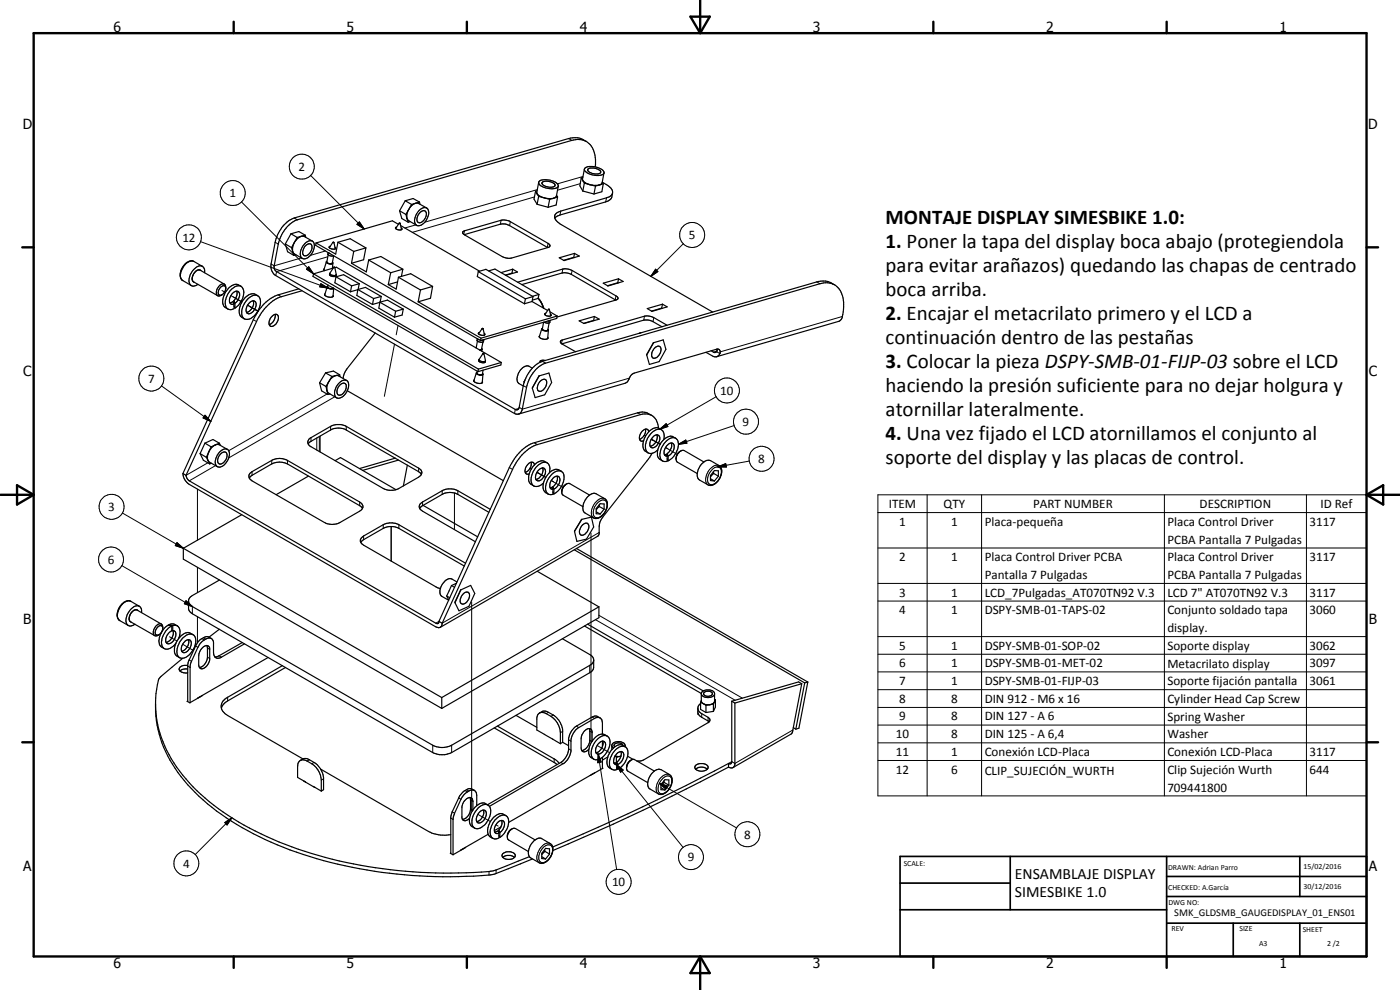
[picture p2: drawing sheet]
<svg xmlns="http://www.w3.org/2000/svg" width="420mm" height="297mm" viewBox="0 0 420 297" stroke-linecap="round" stroke-linejoin="round" font-family="sans-serif">
<g fill="none" stroke="#000" stroke-width=".3">
<path d="M93.2 52.6l16.1 16.1M160.4 59.1l-36.7 10.6M161.2 56.9l-33.7 9.8M170.6 41.6l1 .5M174.1 55.1l-6.8 2M175 53l-7.7 2.2M182 59.4l-.2 1.2M58.2 78.4a3.1 3.1 0 0 0-3.5 2.4 2.44 2.44 0 0 0 .2 3.4M60.2 72.5l38.3 13.9M72.5 60.6l21.6 21.6M82.6 72.7l.9 .5M88.3 65.4l.9 .6"/>
<path d="M90.5 77.4l-8.2 2.4-.9-.6M97.7 75.3l-4.5 1.3M98.4 77l-15.4 4.5-.2 1.2M99.9 72.7l.1 .1M100 72.8h.1M100.2 72.8h-.2M107.1 67.3l.8-.7 1.4 2.1zM107.9 66.6l1.4 2.1-2.2-1.4zM119.8 67l.3 .1M119.8 67h.1M120.1 67.1h.1M124.8 67.5l-3.3 .9"/>
<path d="M139.4 69.3l-.2 1M150.4 66.1l-.3 1.2M153.2 66.5l-.3 1.2M164.5 73l-.3 1.2M168.3 63.3l-.2 1.2M205.1 73.2l-9.8 9.7M60.1 81.1a2.21 2.21 0 0 0-2.4 2.1v.8l.4 .6M60.2 81.1l.2 .1M60.2 81.1a1.72 1.72 0 0 0-2.3 1.4 1.4 1.4 0 0 0 .4 2.2M66.6 87.2l1 .6M69.3 88.7l3.3 1.9-2.6-1.5M74.3 91.6l3.2 1.8"/>
<path d="M75 92l2.5 1.4M76 95.9l1 .6M83.5 88.5l.9 .5M92.7 80.1l1.4 2.1-2.1-1.4zM96.3 85.1l2.2 1.3-2.5-.3zM100.1 80.2l.3 .1M100.5 80.3h-.1M119.5 97.7l-.6 2.8M144.7 98.6l.3 .1M145 98.6v.1M164.6 92.9h.1M164.6 92.8v.1"/>
<path d="M164.6 92.9h.3M164.9 92.9h.1M168.9 80.7l-.2 1.2M171.7 81.2l-.2 1.1M184.9 88.8l-.3 1.2M193.4 94.9l-.2 1.2M196.2 95.3l-.2 1.2M196.8 80.8l.6 .7-2.1 1.4zM245.1 84.6l1 .5M252.8 95l-36.7 10.6M48.5 115.8l14.8 10.6M98.1 118.2l-29.5 17.1"/>
<path d="M100.5 119l-31.9 18.4M118.4 103.3l-3.1 15.6M144.9 106.1h.1M144.9 106.1l.3 .1M145.2 106.1v.1M157 115.7l1 .5M162.8 108.4l.9 .6M168.7 102l-.2 1.1M188.9 113.5l-32.2 9.3-.9-.6M214.9 119l-16.9 9.8M215 105.5l1.1 .6M215.2 105.3l-1.1 .4"/>
<path d="M61.5 124.6l1.8 1.8-2.4-1zM62.4 138.9l-6.6 3.7M64.7 139.7l-7.9 4.6M81.6 138.1v1.1M86.3 138.1v1.1M93.3 131.3v1.1M95.1 131.4v3.6M95.8 131v4.5M96.1 130.8v4.8M99.2 127.9v1.1M103.9 127.9v1.1M155.7 122.6l-1.1 .3-.2 1.2"/>
<path d="M160.3 132.8l1 .6M191.3 123.9l1 .5M193.4 130.6l.3 .2M195.5 131.7l2.7 1.6M196.1 132.2l-.7-.4 2.7 1.5M198 128.8l1.9-1.7 .5 .9zM199.7 134.3l3.5 2M199.8 134.2l.6 .4M203.6 133.3l2.2-1.3 .4 1zM215.8 139.7a3.1 3.1 0 0 0-3.6 2.3 2.59 2.59 0 0 0 .3 3.5M220.3 127.7l-16.7 5.6M224.9 138.3l-9.5 1.8"/>
<path d="M36.7 153.9l18.3 10.6M59.3 146.8v15.3M75.6 141.5v1.1M107.9 150.6v1.1M115 157.4v1.1M117.4 158v10.3M117.4 158v10.4M119.7 157.4v1.1M125.6 140.5v1M126.8 150.6v1.1M132.7 147.2v1.1M136.4 148v10.9"/>
<path d="M137.4 147.2v1.1M152.9 140.3l.9 .5M159.1 140.5l.3 .2M161.2 141.7l2.6 1.6-2.7-1.6 .7 .4M165.4 144.2l3.5 2M165.5 144.1l.6 .5M177.4 159.9l.1 62.8M179.2 151a1.76 1.76 0 0 1 2.7-.6 3.7 3.7 0 0 1-2.9 4.9 1.64 1.64 0 0 1-.8-2.5zM179.8 159.8l-47.1 27.2M181.5 149.6a2.9 2.9 0 0 0-3.4 2 2.99 2.99 0 0 0 0 3.8M213.8 140.8a1.45 1.45 0 0 1 1.8-.6 1.45 1.45 0 0 1 .9 1.7 3.8 3.8 0 0 1-3.2 3.5 1.79 1.79 0 0 1-.8-2.6zM215.4 140.1l2.4-1 .2 1z"/>
<path d="M263.5 148.5h146.6v90.3h-146.6zM263.5 153.8h146.6M278.2 148.5v90.3M294.6 148.5v90.3M349.5 148.5v90.3M392.1 148.5v90.3M36.6 169.7l21.1 12.3M53.1 162.8l1.9 1.7-2.4-.8zM59.3 170.2v7.6M109.1 160.8v1.1M263.5 164.4h146.6M263.5 175h146.6"/>
<path d="M39.3 180.4a3.1 3.1 0 0 0-3.5 2.4 2.78 2.78 0 0 0 .2 3.4M41.2 183.1a2.15 2.15 0 0 0-2.3 2.1v.9l.3 .5M41.4 183.2a1.38 1.38 0 0 0-2.1 .7l-.3 .6a1.38 1.38 0 0 0 .4 2.2M50.9 191.1l2.2 1.2M54.8 193.3l3.3 1.9M55.8 180.3l1.9 1.7-2.4-.9zM56.3 199.9l.8 .4M56.8 198l.7 .4M57.7 182v2.1M58.7 193.8l.7 .4M59.3 185v7.8M60.6 191.6l.7 .4"/>
<path d="M61 191.3l.8 .5M62.3 194.4l.6 .5M62.3 197.1l.6 .5M65.7 196.8l.8 .4M131.7 186.4l-.9 .6M141.6 180.6v62.7l.1 .1M177 199.6v2.2M178.7 185.9l41.9 24.2M179.7 184.6l43.1 24.9M263.5 180.3h146.6M263.5 191h146.6M263.5 196.3h146.6"/>
<path d="M68.3 209.2v1.1M164.6 213.7l-.7 .4M166.1 214.5l-.8 .4M168.9 219.5l-.7 .3M173 217.8l.7 .5M177 219.4l.7 .4M177.7 215.1l.7 .5M210.6 214.1v1.1M212.5 215.2v1.1M237.9 219l-17.4 10.1-.9-.6-1 .6M263.5 201.6h146.6M263.5 206.9h146.6"/>
<path d="M263.5 212.3h146.6M263.5 217.6h146.6M92.9 228l-.8 .3M94.3 228.8l-.8 .4M97.1 233.7l-.7 .4M129.9 223.6v2.2M135.5 223.6v2.2M137.7 239.4l.6 .4M139.6 237.2l.7 .4M140 236.9l.7 .5M166.3 227.7v1.1M168.3 228.8l.7 .4"/>
<path d="M170.6 224.7l.8 .4M170.6 222l.8 .4M177 222.1l.7 .4M179.2 223.7l3.8 2.1M179.5 226.3l.9 2.3-1 .3zM179.5 226.3l5.6 34.6M184.6 226.8l.7 .4M185.1 229.4l1.9 1.7-.7 .6zM185.1 229.4l19.9 24.9M197.9 235l2.4 .8-.5 .9zM197.9 235l23.2 13.4M199 233.5a1.51 1.51 0 0 1 2.5-.1 4.1 4.1 0 0 1-2.8 4.8 1.7 1.7 0 0 1-1.1-2.6z"/>
<path d="M200.9 232.4a3.5 3.5 0 0 0-3.8 3.1l-.2 1.5 .3 .9 .4 .3M263.5 222.9h146.6M263.5 228.2h146.6M67.5 246.8l2.1-1.4-1.5 2.1zM69.6 245.4l-11 11M135.3 245.4l.7 .5M135.7 243.6l.7 .4M141.2 240l.7 .5M141.2 242.7l.6 .4M143.4 244.3l3.8 2.2M148.8 247.5l.7 .4M163.1 254.2a1.47 1.47 0 0 1 1.4-.8 1.47 1.47 0 0 1 1.3 .9 3.9 3.9 0 0 1-3.2 4.5 1.61 1.61 0 0 1-.9-2.2l.7-1.5z"/>
<path d="M165.1 253.1a3.3 3.3 0 0 0-3.7 2.7 2.36 2.36 0 0 0 .4 3.1M146.8 261.5v1.1M148.9 261v1.1"/>
<circle cx="69.8" cy="57.9" r="3.8"/>
<circle cx="90.6" cy="50" r="3.8"/>
<circle cx="56.7" cy="71.2" r="3.8"/>
<circle cx="207.7" cy="70.5" r="3.8"/>
<circle cx="45.4" cy="113.6" r="3.8"/>
<circle cx="218.2" cy="117.2" r="3.8"/>
<circle cx="223.9" cy="126.5" r="3.8"/>
<circle cx="228.5" cy="137.6" r="3.8"/>
<circle cx="33.5" cy="152" r="3.8"/>
<circle cx="33.3" cy="167.9" r="3.7"/>
<circle cx="55.9" cy="259" r="3.8"/>
<circle cx="207.4" cy="257.2" r="3.7"/>
<circle cx="224.3" cy="250.3" r="3.8"/>
<circle cx="185.7" cy="264.6" r="3.7"/>
</g>
<g fill="none" stroke="#000" stroke-width=".35">
<path d="M160.7 57.4l.5 .8M160.7 57.4l-.4 2.3 .9 1.6M161.2 58.2l.8 .6 1.3 .6M161.2 58.2l.5 .7M161.2 57.2l-.5 .2M161.7 54.7l-.6 3.1 .1 .4M161.7 58.9l1.6 .5M161.7 58.9l-.5 2.4M161.9 54.4a4.8 4.8 0 0 1 5.6 1.2 1.6 1.6 0 0 1-2.1 1 3.9 3.9 0 0 1-3.7-1.7zM162.8 54.7a2.88 2.88 0 0 1 3.8 .9l-.6 .5a3.7 3.7 0 0 1-3.2-.7l-.2-.4zM163.3 59.4l1.5 .2 1.3-.1M163.3 59.4l1.7 .4"/>
<path d="M165 59.8l-.5 2.4M166.1 59.5l-1.1 .3M167 58.6l.3 .5M167.3 59.1l-1.2 .4M167.3 59.1l-.4 2.4-2.4 .7M167.5 55.8l-.5 3-.3 .5-.6 .2M174.4 53.4l.5 .8M174.4 53.4l-.4 2.4 .9 1.5M174.9 54.2l1.1 .8 1 .4M174.9 54.2l.5 .7M174.9 53.3l-.5 .1M174.9 57.3l3.4 .9"/>
<path d="M175.4 50.7l-.5 3.5M175.4 54.9l1.6 .5M175.4 54.9l-.5 2.4M175.5 50.5a4.6 4.6 0 0 1 5.8 1.1 1.07 1.07 0 0 1-1.4 1 4.4 4.4 0 0 1-4.5-1.7zM176 42.5a5.7 5.7 0 0 0-5.4-.9l-82.3 23.8a9.8 9.8 0 0 0-5.7 7.3l-1.2 6.5a3.4 3.4 0 0 0 1.4 3.5l71.6 41.4a1.55 1.55 0 0 0 2.3-1.3l1.3-6.6a9.8 9.8 0 0 1 5.7-7.2l82.4-23.9a5.1 5.1 0 0 1 6.9 4.3 12.7 12.7 0 0 1-.5 6.4l-.8 .6-36.6 10.6M176.5 50.7a3.6 3.6 0 0 1 3.6 .5 .6 .6 0 0 1 .1 .8 .6 .6 0 0 1-.7 .2 2.99 2.99 0 0 1-3.2-1.1zM177 55.4l1.2 .2 1.7-.1M177 55.4l1.7 .4M178.6 50.1a7.5 7.5 0 0 0-2.7-7.7l-.5-.2a5.3 5.3 0 0 0-3.8-.1l-82.4 23.9a9.7 9.7 0 0 0-5.7 7.2l-1.3 6.8 .2 .8 .6 .7 71.6 41.4a.77 .77 0 0 0 1.2-.7l1.2-6.5a9.7 9.7 0 0 1 5.8-7.3l82.3-23.8a5.7 5.7 0 0 1 5.4 .9M178.7 55.8l-.4 2.4M179.9 55.5l-1.2 .3M180.8 54.6l.2 .6"/>
<path d="M180.8 54.7l1.1 .6a2.72 2.72 0 0 1 1.9 2.7l-1 1.1-14.5 4.2a1.76 1.76 0 0 0-1.6 2.5l1.7 1.6 45.5 26.2M181 55.2l-1.1 .3M181 55.2l-.4 2.3-2.3 .7M181.3 51.9l-.6 3-.5 .5M183.8 57.9l-.4 1.7-1.3 .9-14 4-1.6 .9M60.7 79.9a2.85 2.85 0 0 0-3.2 1.8 3.3 3.3 0 0 0-.3 3.8 1.61 1.61 0 0 0 2.2-.2M60.7 79.9a1.88 1.88 0 0 1 .7 1.9M60.7 79.9l-2.5-1.5a3.3 3.3 0 0 0-3.6 2.2l-.3 .6a2.42 2.42 0 0 0 .6 3l2.5 1.5M85.6 73.2l1.9 1.1M85.6 73.2l.7 2.3 1.9 1.1M87.3 70.1l2.4-.6 1.9 1.1M87.3 70.1l1.9 1.1"/>
<path d="M87.3 70.1l-1.7 3.1M87.5 74.3l.3 1.1M87.8 75.4l.6 .8 2.4 1.4M87.8 75.4l.4 1.2M88.8 76.5l-.6 .1M89.2 71.2l-1.7 3.1M90.4 70.9l1 .1 2.4 1.3M90.4 70.9a4.5 4.5 0 0 0-2.6 3.3v1.2M90.4 70.9l-1.2 .3M91.4 73.2a1.6 1.6 0 0 1 1.4-1 1.6 1.6 0 0 1 1.5 .8v.3a4.3 4.3 0 0 1-1.3 3.5 1.68 1.68 0 0 1-2.8 .2 3.9 3.9 0 0 1 1.2-3.8zM91.6 73.8a1.12 1.12 0 0 1 1-.6 1.12 1.12 0 0 1 1 .5 2.62 2.62 0 0 1-2.1 3.1 1.48 1.48 0 0 1-.3-2.4zM91.6 70.6l.2 .6"/>
<path d="M91.6 70.6l-1.2 .3M94.9 72.9l-.2 .7 49.5 28.6M97.9 78.5a1.3 1.3 0 0 0 2 .5v-.1M97.9 78.6l-.7 2.4M98.1 78.4l-.2 .1M98.5 75.8a.84 .84 0 0 0 .9 1h.7l-.4 2.2a1.23 1.23 0 0 1-1.6-.4l.4-2.1M98.6 75.9l.4 .2M98.8 74.3l1.3-1.7 .5 2.1M99.1 73.9l-.3 .1v.3M99.8 78.7l.1 .2M99.9 78.9l-.1 1.6M100.5 74.2l.2 .3a1.57 1.57 0 0 1-1.9-.2"/>
<path d="M101.4 72.7l-.7 3.5-5.8-3.3M101.4 72.7l3.7-1.1 4.7 2.8M101.4 72.7l4.8 2.7M106.2 75.4l-.7 3.6M109.8 74.4l-.7 3.5-3.6 1.1M109.8 74.4l-3.6 1M110.6 78l-.7 3.6-4.4-2.6M110.6 78l3.7-1 6.6 3.8M110.6 78l6.7 3.8M118.7 68.6l1.1-1.6 .2-.1 .5 2M119 68.1l-.2 .1a.78 .78 0 0 0 1 .8l.8-.1-.2-.5M119.6 67.3l-1.8-1-22.9 6.6"/>
<path d="M119.9 63.2l.7 2.4 1.9 1.1M119.9 63.2l1.9 1.1M120.3 67.7l23.6 13.7M121.6 60.2l2.4-.6 1.9 1M121.6 60.2l1.9 1.1M121.6 60.2l-1.7 3M121.8 64.3l.3 1.2M122.1 65.5l.4 .6 2.5 1.5M122.1 65.5l.4 1.2M122.7 62.9l-.6 1.4v1.2M122.7 62.9l-.9 1.4M123.1 66.5l-.6 .2"/>
<path d="M123.5 61.3l2-.3 2.5 1.4M123.5 61.3l-.8 1.6M124.4 61.1l-1.5 1.4M125.8 63.1a1.56 1.56 0 0 1 2.7-.1 4 4 0 0 1-3.1 4.7 1.92 1.92 0 0 1-.7-2.8zM125.9 60.6l.2 .7M125.9 60.6l-1.2 .4M126.1 63.7l.5-.4a1.02 1.02 0 0 1 1.3 .4 1.02 1.02 0 0 1-.1 1.2 1.92 1.92 0 0 1-2.4 1.7 2.43 2.43 0 0 1 .7-2.9zM138.9 69.6l11.5-3.5h1.5l1 .2 11.6 6.7a.62 .62 0 0 1 .5 .6 .62 .62 0 0 1-.5 .7l-11 3.1a4.4 4.4 0 0 1-2.8-.4l-11.3-6.5-.5-.5zM139.3 70.4l10.8-3.1a3.7 3.7 0 0 1 2.8 .4l11.5 6.6M161.2 61.3l3.3 .9M167.8 77.3l4.6-1.3 1.5 .8-4.6 1.4zM172.2 77.2l-3 .9"/>
<path d="M172.2 77.2l.1 .1M172.4 76l-.2 1.2M58.1 84.6l7.3 4.1M60.1 81.1l7.2 4.2M66.2 86.1l.7-.4a.93 .93 0 0 1 .9 .6 .93 .93 0 0 1-.2 1 1.32 1.32 0 0 1-2 1 2.2 2.2 0 0 1 .6-2.2zM67.8 86.5a1 1 0 0 0-.4-1.2 1 1 0 0 0-1.3 .2 2.5 2.5 0 0 0-.9 3.1l.7 .2 .7-.4M69 90.8l.9-.3 .3 .7a1.07 1.07 0 0 1-1.3-.3 1.07 1.07 0 0 1 0-1.3 2.57 2.57 0 0 1 2.5-2.2l.2 .1a2.6 2.6 0 0 1-1.1 3.5M70.2 90.2l.3 .8M70.2 90.2v2.4l-1 .3-.8-.2M70.2 91.7l.3 .8M70.5 92.5a5.1 5.1 0 0 0 2.2-6.3 2.15 2.15 0 0 0-3 .4 5.1 5.1 0 0 0-1.7 5.7l.4 .4M70.5 91v1.5"/>
<path d="M71 87.4a2.77 2.77 0 0 1-.8 2.8M72.3 85.9a3 3 0 0 0-4.4 1.5 3.7 3.7 0 0 0-.3 4.9l.8 .5M74.4 89.7a2.16 2.16 0 0 1 3.5-.3 5.4 5.4 0 0 1-3.8 6.4 1.96 1.96 0 0 1-1.5-2.8 7.2 7.2 0 0 1 1.8-3.3zM74.7 91a1.11 1.11 0 0 1 1.4-.7 1.11 1.11 0 0 1 .8 1.3 2.34 2.34 0 0 1-2.7 2.4 2.38 2.38 0 0 1 .5-3zM76 90.3a2.87 2.87 0 0 1-2 3.4M77.4 88.7a2.69 2.69 0 0 0-4 .8 4.5 4.5 0 0 0-1 5.5l1 .7M81.4 95.1l.5-.4a1.02 1.02 0 0 1 1.5-.1 2.44 2.44 0 0 1-2.2 3.3 2.01 2.01 0 0 1 .2-2.8zM82.6 94.3a2.97 2.97 0 0 1-1.8 3.1M89.7 86.7l-6.2 1.8a11.9 11.9 0 0 0-6 4.8l-1.5 2.6-21.1 46.2M90.6 87.2l-6.2 1.8a13.2 13.2 0 0 0-7.4 7.5l-21.2 46.1M94.1 82.2l49.5 28.5M94.1 82.2l-.2 .7 49.6 28.6"/>
<path d="M97.3 80.7l-.2 .2 .3 .3M97.5 88.1a.81 .81 0 0 0 1 1h1.4l.1-.5M98.2 86a1.37 1.37 0 0 0 1.9 .5l-.2 2.5M98.2 86l-.8 2.5M98.4 85.9l-.2 .1M98.5 85.5l-.2 .6 .2 .3 .6 .2 .9-.2M99 82.6l.7 .3h1M99 82.2v.4M99 82.3l.5 .2 1.2 .1M99.1 82.3l-.1 .3M100 80.4l-5.9 1.8M100.5 80.3l.4 2-.2 .3"/>
<path d="M100.5 80.3l-.4-.1-1.1 1.8v.3M100.5 80.3l.5-.1 49.4 28.6M100.7 82.6v.3M100.8 82.5l-.1 .4M100.8 83.1l-.3 1.7 4.7 2.7M100.8 83.1l2.3-.7 4.7 2.7M100.8 83.1l4.7 2.7M105.5 85.8l-.3 1.7M107.4 86.9l-.3 1.7 4.7 2.8M107.4 86.9l2.3-.7 4.7 2.7M107.4 86.9l4.7 2.7M107.4 86.9l-2.2 .6"/>
<path d="M107.8 85.1l-.3 1.8M107.8 85.1l-2.3 .7M112.1 89.6l-.3 1.8M112.6 99.9l-8.5 10.8-.8 1.4-.3 1.5M114 90.7l-2.2 .7M114 90.7l2.3-.7 4.7 2.8M114 90.7l-.3 1.8 4.7 2.7M114 90.7l4.7 2.7M114.4 88.9l-.3 1.8M114.4 88.9l-2.3 .7M117.3 81.8l-.8 3.6M118.7 93.4l-.3 1.8"/>
<path d="M119.3 84.6l-2.8 .8M119.6 83.2l6.6 3.8M119.6 83.2l-.7 3.5-2.4-1.3M119.6 83.2l3.7-1.1 6.5 3.8M120.9 80.8l-.4 2.1M120.9 80.8l-3.6 1M121 92.8l-.3 1.7-2.3 .7M121 92.8l-2.3 .6M125.5 90.6l18.8 10.9M126.2 87l-.7 3.6M129.8 85.9l-.6 3.6-3.7 1.1M129.8 85.9l-3.6 1.1"/>
<path d="M143.5 81.5l-.3 1.5 14.2 8.1M143.5 81.5l14.2 8.2M143.5 81.5l2.3-.7 14.2 8.2M143.9 99.7l-.3 .2v.3M145.3 100l.1 .1a.56 .56 0 0 1-.3 .6 .56 .56 0 0 1-.6-.1l-.9-.4M146.6 81.3l1.9-.6 13.2 7.6M153.7 82l-2 .5M153.7 82h.1M153.9 80.8l1.4 .8-3.5 1M153.9 80.8l-.2 1.2M153.9 80.8l-3.5 1M155.4 84.7l13.5-4a4.4 4.4 0 0 1 2.8 .5l13.2 7.6a.62 .62 0 0 1 .5 .5 .62 .62 0 0 1-.5 .7l-17.7 5.1"/>
<path d="M156.6 85.4l12.1-3.5h1.5l1.3 .4 13.3 7.7M157.7 89.7l-.3 1.4M159.7 90.5l-2.3 .6M159.7 90.5l4.7 2.7M159.8 90l1.7-.5 1.1 1.7 .5 1.3M160 89l-.3 1.5M160 89l-2.3 .7M161.7 88.3l-.2 1.1 .8 1.1 .9 2M161.7 88.3l-1.9 .6M162.6 98.7l-.8 2.4M162.8 98.5a.55 .55 0 0 0 0 .7 .55 .55 0 0 0 .7 .1h.7l.4-.3M163.1 96.7l-.3 2.1 .9 .4 .7-.2 .4-2.1"/>
<path d="M163.3 96.6l1.4 .3M163.5 94.4l.6 .4 1.2-.1M163.5 94.4l1.2-1.6 .6 1.9M163.8 94l-.3 .1v.3M164.4 96.4l.7-.3-.1 .7-.3 .1M164.5 98.8l.1 .2M164.6 99.1l-.2 2.5M165 93.6l2.2 1.2M165.2 94.2l.2 .4-.1 .1M167.2 94.8l-.1 .7-22.9 6.7M167.2 94.8l-22.9 6.7M173.8 96.3l4.6-1.3 1.4 .8-4.6 1.3z"/>
<path d="M178.2 96.1l-3.1 .9M178.2 96.1l.1 .1M178.4 95l-.2 1.1M181 85l4.6-1.3 1.4 .8-4.6 1.3zM185.4 84.8l-3 .9M185.4 84.8l.1 .1M185.6 83.7l-.2 1.1M192.4 99.8l-.6 .2M194.3 92.6l4.5-1.3 1.4 .8-4.5 1.3zM198.6 92.5l-3.1 .8M198.6 92.5h.1M198.7 98l-3-1.6-1.3-.4-1.2 .1-24.6 7.1"/>
<path d="M198.8 91.3l-.2 1.2M200.2 97.6l-4-2.3a4.4 4.4 0 0 0-2.8-.4l-24.7 7.1a.62 .62 0 0 0-.5 .6 .62 .62 0 0 0 .5 .7l4.1 2.2M95.9 114.9l.6 2.4 1.9 1.1M95.9 114.9l1.9 1.1M97.7 111.9l2.4-.6 1.8 1.1M97.7 111.9l-1.8 3M97.7 111.9l1.9 1M97.8 116l.3 1.1M98.1 117.1l.4 .8 2.5 1.5M98.1 117.1l.3 1.3M99 118.2l-.6 .2M99.6 112.9l-1.8 3.1"/>
<path d="M100.8 112.7h.7l2.5 1.5M100.8 112.7a4.2 4.2 0 0 0-2.7 4.4M100.8 112.7l-1.2 .2M101.9 112.4l.2 .6M101.9 112.4l-1.1 .3M102.2 115.4a1.01 1.01 0 0 1 1.4-.3 1.01 1.01 0 0 1 .3 1.4 2.04 2.04 0 0 1-2.6 1.9 2.61 2.61 0 0 1 .9-3zM104.1 114.2a3.3 3.3 0 0 0-3.6 3l-.1 .4a1.57 1.57 0 0 0 .7 1.8M104.1 114.2a3.2 3.2 0 0 1-.8 4.4 2.1 2.1 0 0 1-2.2 .8M104.2 117.2l46.9 27M142.2 114.3a2.09 2.09 0 0 0 2.6 .4v-.2M142.3 114l-.1 .3M142.9 104.2l-.1 .1"/>
<path d="M142.9 111.9l-.7 2.4M143.2 111.7l-.2 .1a1.17 1.17 0 0 0 1.7 .7l.2-.2M143.2 101.6l.1 .8M143.3 102.3l-.4 2.1M143.3 102.4l1.1 .3 .6-.1M143.4 101.7l.4 .3M143.6 110.7l-.1 .8M143.6 100.2l1.3-1.7 .5 2M143.8 108.1v.4M144.3 101.5l-.1 .7M144.5 102.1l.7-.2-.2 .7M144.6 104.6l.1 .2"/>
<path d="M144.7 104.8l-.7 .3M144.7 104.8l-.1 .6M144.8 112l.1 .3M144.9 106.1h.3l.5 2.1a1.41 1.41 0 0 1-1.7 0l-.3-.3zM144.9 102.6l-.4 2.2-.6 .2M144.9 112.3l-.2 2.6M145 111l-.2 1.3a1.16 1.16 0 0 1-1.7-.4l.1-.5M145.5 108.5l-.1 .3M145.6 108.4l-.3 .4h-.6l-.9-.3M150.4 108.8l-6.8 1.9M150.4 108.8l-.1 .7-6.8 2M157.3 114.6v.1"/>
<path d="M157.3 114.6h.1M157.5 114.1l-.2 .5M159.8 110.5a2.18 2.18 0 0 0-3.7 .6 2.99 2.99 0 0 0-.5 3.9l1.4 .8M161.8 112.8l2.9-.9 .9 2.9-2.1 3.6-2.9 .9-.8-2.8M161.8 112.8l-2 3.7M161.8 101.1a2.21 2.21 0 0 0 2.6 .5M162 100.8l-.2 .3M162.3 114.3l.5-.4a.93 .93 0 0 1 1.1 .2 .93 .93 0 0 1 .1 1.1 2.01 2.01 0 0 1-2.5 2 2.6 2.6 0 0 1 .8-2.9zM163.6 108.2a.93 .93 0 0 0-1.5 .5M164.4 101.2v.4M196.2 102.8l2.8-.8 .8 2.8-2 3.7-2.9 .8-.8-2.8M196.2 102.8l-2.1 3.7"/>
<path d="M196.6 104.3l.7-.4a1.05 1.05 0 0 1 1.1 .5 1.05 1.05 0 0 1-.1 1.2 2.09 2.09 0 0 1-2.3 1.8 2.28 2.28 0 0 1 .6-3.1zM211.9 105.7l2 1.1a1.32 1.32 0 0 0 1.9-.1 1.32 1.32 0 0 0-.3-2l-25.1 7.2a2.87 2.87 0 0 0-1.8 2.1l-.9 1-32.1 9.2M215.2 104.7a.74 .74 0 0 1-.2 .9 .74 .74 0 0 1-.9 .1l-.7-.5M60.1 136.1l.9 2 1.9 1.1M60.1 136.1l1.8 1.1M61.5 133l2.4-1.1 1.9 1.1M61.5 133l-1.4 3.1M61.5 133l1.9 1.1M61.9 137.2l.5 1M62.4 138.2l.3 .4 2.5 1.4M62.4 138.2l.5 1M62.6 135.6l-.3 1.4 .1 1.2"/>
<path d="M62.6 135.6l-.7 1.6M63.4 134.1l-.8 1.5M63.4 139l-.5 .2M65.8 133l-2.4 1.1M65.8 133l.4 .6M66.2 136.3a1.06 1.06 0 0 1 1.4-.7 1.06 1.06 0 0 1 .5 1.5 2.2 2.2 0 0 1-2.4 2 2 2 0 0 1 .5-2.8zM68.2 134.8a3.5 3.5 0 0 0-3.6 3.6l.1 1 .5 .6M68.2 134.8a2.67 2.67 0 0 1-.1 3.7 2.5 2.5 0 0 1-2.9 1.5M68.2 134.8l-2.3-1.3a2.6 2.6 0 0 0-3.1 1.8l-.2 .3M92.5 133.2l.5-.6 6.2-3.6a4.8 4.8 0 0 1 4.7 0l21.7 12.5 .8 .9M92.8 131.7l6.4-3.8a5.2 5.2 0 0 1 4.7 0l21.7 12.6a1.43 1.43 0 0 1 1 1.3 1.43 1.43 0 0 1-1 1.4l-6.2 3.5a5.3 5.3 0 0 1-4.4-.1l-21.7-12.6a1.42 1.42 0 0 1-.5-2.3zM100.6 138.2l1.6-.9 16.7 9.6"/>
<path d="M118.6 137.5l-10.7 3.1M119.6 138l-10.8 3.1M122.2 139.6l-1.1 6.2M159.4 138.7a2.89 2.89 0 0 1-1.8 3M160.4 139.5l-.3-.6a2.05 2.05 0 0 0-2.5 1.9 .94 .94 0 0 0 .1 1.2 .94 .94 0 0 0 1.1 .2M164.2 138.9a2.61 2.61 0 0 0-3.9 .7 4.8 4.8 0 0 0-1.3 5.4l1.2 .8M164.2 138.9a3.2 3.2 0 0 0-3.7 1.9 4.4 4.4 0 0 0-.7 4.7 2.26 2.26 0 0 0 3.3-.6M164.2 138.9a2.58 2.58 0 0 1 .7 3M193.7 128.8a2.96 2.96 0 0 1-1.8 3M194.7 129.5a.94 .94 0 0 0-.7-.8 .94 .94 0 0 0-1.1 .5 2.11 2.11 0 0 0-.5 3.2l.7-.2M195.6 124.6l-1.3-.4-2 .2-31 9a13.3 13.3 0 0 0-7.5 7.4l-21.1 46.2M195.6 124.6a4.4 4.4 0 0 1 2 3.8"/>
<path d="M195.6 124.6a4.7 4.7 0 0 0-4.3-.7l-31 8.9a11.4 11.4 0 0 0-6 4.9l-1.4 2.6-21.2 46.1M195.7 136l-1.5 2.2-13.7 17.5-.6 1.6-.1 2.7-.4 .9-47.2 27.3M196.1 130.9a1.15 1.15 0 0 1 1.7-.1 1.15 1.15 0 0 1 0 1.7 2.22 2.22 0 0 1-2.3 1.8 2.29 2.29 0 0 1 .6-3.4zM197.1 130.5a2.85 2.85 0 0 1-2 3.4M198.5 128.9a3.2 3.2 0 0 0-3.7 2 4.5 4.5 0 0 0-.5 4.9l.5 .2h.9l1.7-1M198.5 128.9a2.61 2.61 0 0 1 .7 3.1M198.5 128.9a2.73 2.73 0 0 0-3.9 .8 4.5 4.5 0 0 0-1.1 5.6l1 .6M199.4 136.4l.5-.1 .3 .6a1.18 1.18 0 0 1-.7-2 2.09 2.09 0 0 1 2.5-1.8 2.71 2.71 0 0 1-1.5 3.7M200.2 136.1l.3 .7M200.2 137.6l.3 .7M200.5 136.8v1.5M201.5 132.9a2.92 2.92 0 0 1-1.3 3.2"/>
<path d="M202.8 131.5a3.2 3.2 0 0 0-3.8 2 3.8 3.8 0 0 0-.2 4.8l.5 .2 .9-.1v-2.3M202.8 131.5a3.2 3.2 0 0 1 .2 4.2l-1.1 1.6-1.4 1M202.8 131.5a2.73 2.73 0 0 0-4.2 1 4.8 4.8 0 0 0-.9 5l1.1 .8M202.9 137.6a2.74 2.74 0 0 1 2.2-2.5l6.1 3.5M204.3 135.3a2.29 2.29 0 0 0-1 3.4l5.9 3.4M210.7 139.1a2.23 2.23 0 0 1 2.6-.9l2.5 1.5a3.4 3.4 0 0 1-.4 4.7l-.8 .8a1.91 1.91 0 0 1-2.1 .3l-2.6-1.5a3.4 3.4 0 0 1 .5-4.6zM54.9 142.1l.9 .5M54.9 142.1a4.2 4.2 0 0 0 1.9 3.2l74 42.8a1.17 1.17 0 0 0 1.3 .1 1.17 1.17 0 0 0 .6-1.2M55.8 142.6l.3 1 .7 .7 74 42.7a.56 .56 0 0 0 .7 .1 .56 .56 0 0 0 .2-.7M72.5 154.4l-17.5 10.1M74.8 143.4l.8-.8 6-3.4a5.3 5.3 0 0 1 4.7 0l21.9 12.7 .6 .6M75.1 141.9l6.8-3.9a5.3 5.3 0 0 1 4.4 .1l21.6 12.5a1.45 1.45 0 0 1 1 1.4 1.45 1.45 0 0 1-1 1.4l-5.8 3.4a5.1 5.1 0 0 1-4.7 0l-21.8-12.5a1.43 1.43 0 0 1-.5-2.4z"/>
<path d="M92.5 142.9l-9.6 5.5M125.9 152.5l.6-.6 6.2-3.6a5 5 0 0 1 4.7 0l9.3 5.4M125.9 152.5l.9 .9 15.9 9.2M125.9 152.5a1.49 1.49 0 0 1 .9-1.9l5.9-3.4a5.2 5.2 0 0 1 4.7 0l9.7 5.6M127 151.6l16.4 9.5M161.4 141.4a1.32 1.32 0 0 1 2.2-.4 2.84 2.84 0 0 1-2.2 3.3 1.63 1.63 0 0 1-.2-2.7zM162.8 140.4a2.94 2.94 0 0 1-2 3.4M165.1 146.3l.5-.1 .3 .6M165.9 146l.3 .7M165.9 146v.8M165.9 147.6l.3 .6M166.2 146.7v1.5"/>
<path d="M166.2 146.7a2.64 2.64 0 0 0 1.5-3.7 2.47 2.47 0 0 0-2.7 3l.3 .6 .6 .2M167.2 142.9a2.99 2.99 0 0 1-1.3 3.1M168.5 141.4a2.54 2.54 0 0 0-3.9 .7 4.6 4.6 0 0 0-1.2 5.3l1.1 .9M168.5 141.4a2.8 2.8 0 0 0-3.2 1.3 4.6 4.6 0 0 0-1.1 5.3l.5 .3h1.2v-1.5M168.5 141.4a3.4 3.4 0 0 1 .2 4.2l-1.1 1.6-1.4 1M168.6 147.5a2.98 2.98 0 0 1 2-2.5l6.3 3.5M170 145.2a2.23 2.23 0 0 0-1 3.4l6 3.4M174.6 155.8l2.9-.6 .7 2.9-2.2 3.7-2.9 .6-.7-3M174.6 155.8l-2.2 3.6M175 157.4a1.2 1.2 0 0 1 1.3-.3 2.28 2.28 0 0 1-2 3.4 2.25 2.25 0 0 1 .7-3.1zM176.3 149.1l.7-.6a1.69 1.69 0 0 1 1.9-.3l3 1.7 .4 .9a5.1 5.1 0 0 1-1 3.3l-.4 .5a2.42 2.42 0 0 1-2.8 .8l-2.5-1.5a3.1 3.1 0 0 1 .2-4.2zM178.9 153.6l1.2 .6"/>
<path d="M179.8 151.5l.1 .5M179.9 152l1.4 .8M179.9 152l-1 1M181.3 152.8v-1.6l-1.2-.1-1.2 1.5v1.5l1.2 .1M181.3 152.8l-1.2 1.4M213.2 143.6l1.2 .7M214.1 141.6l.1 .4M214.2 142l1.4 .9M214.2 142l-1 1M215.6 142.9v-1.6l-1.2-.1-1.2 1.5v1.5l1.2 .1M215.6 142.9l-1.2 1.4M55 164.5l77.6 44.8"/>
<path d="M55 164.5v3.3l77.6 44.8M65.9 174l-8.8 5.1-.5 .8v2.9l.6 .9 72.7 42.1a6.3 6.3 0 0 0 5.6 0l42.3-24.6 .4-1v-2.3l-.4-.8-9-5.5M108.3 162.7l.8-.8 5.9-3.4a5.1 5.1 0 0 1 4.7 0l19.6 11.3M134.1 178.8l.9 .6M135.5 175.7l-1.4 3.1M135.5 175.7l.9 .5M137 175l-1.5 .7M137.1 174.6l-1.5-.9a2.11 2.11 0 0 0-2.6 1.3 2.97 2.97 0 0 0-.4 3.9l2.1 1.2-.6-1.3M138.3 177l3-1.4 1.2 2.5-1.8 3.8-3 1.4-1.1-2.5M138.3 177l-1.7 3.8M139.1 178.1l.5-.4a1.07 1.07 0 0 1 1.2 .4 1.07 1.07 0 0 1 0 1.3 2.04 2.04 0 0 1-2.3 1.7 2.18 2.18 0 0 1 .6-3zM139.7 169l-20-11.6a5.1 5.1 0 0 0-4.7 0l-5.9 3.4a1.45 1.45 0 0 0-1 1.4 1.45 1.45 0 0 0 1 1.4l22 12.6 1.1 .4"/>
<path d="M161.2 171.4l18.5 10.7M172.4 165l69.1 39.9M173 164.6l69.4 40M39.2 186.6l7.2 4.1M40.5 187.3l-1.2 .5-.8-.1M41.2 183.1l7.2 4.1M41.8 181.9l.2 .1a1.82 1.82 0 0 1 .5 1.8M41.8 181.9a3 3 0 0 0-3.4 2.1 2.89 2.89 0 0 0 .1 3.7M41.8 181.9l-2.5-1.5a3.2 3.2 0 0 0-3.5 1.9l-.4 .8a2.41 2.41 0 0 0 .6 3.1l2.5 1.5M48.8 188.4a.7 .7 0 0 0-.4-.7 .7 .7 0 0 0-.7 .2 1.85 1.85 0 0 0-.8 2.6 1.94 1.94 0 0 0 1.9-2.3v-.6a1.04 1.04 0 0 0-1.9 .1 2.38 2.38 0 0 0-.6 3l.9 .1 .5-.4M50.7 187.5a2.24 2.24 0 0 1 2.5 .3M50.7 187.5l1.1 .2"/>
<path d="M50.7 187.5v.2M51.6 187.8v1.5a2.82 2.82 0 0 0-1.5 3.7 2.43 2.43 0 0 0 2.7-2.5l-.2-1-.8-.3M51.6 189.1l.2 .1M51.6 187.8a1.5 1.5 0 0 0-2.3 .7 4.6 4.6 0 0 0-1 5.5l1 .6M51.6 187.8a5.5 5.5 0 0 0-2.9 6.2l.6 .6M51.8 187.7v1.5M51.8 187.7l1-.1 .5 .2M51.9 189.2a2.92 2.92 0 0 1-2 3.5M52.8 193a3.2 3.2 0 0 1-3.5 1.6M53.3 187.8a3 3 0 0 1 .2 3.8M54.8 197.5l-7.1 6.2a33.5 33.5 0 0 0 7.6 30.5 72.2 72.2 0 0 0 27.9 19.3 137.2 137.2 0 0 0 65.3 8.8l11.3-4.6M54.9 191.3a2.18 2.18 0 0 1 3.6-.3 5.3 5.3 0 0 1-3.9 6.5 1.97 1.97 0 0 1-1.4-2.8l.6-1.8z"/>
<path d="M55.5 192.4a1.09 1.09 0 0 1 1.5-.3 1.09 1.09 0 0 1 .4 1.5 2.35 2.35 0 0 1-2.5 2.1 1.94 1.94 0 0 1 .2-2.8zM56.3 199.6h-1a1.16 1.16 0 0 0-1.2 .5 1.16 1.16 0 0 0-.1 1.2M56.5 191.9a2.88 2.88 0 0 1-2 3.5M56.6 180.5l.3 .8 .8 .7 72.2 41.6a6.2 6.2 0 0 0 5.6 0l41.5-24 .8-.6 .4-.8M57.9 190.4a2.8 2.8 0 0 0-4.2 1.1 4.5 4.5 0 0 0-.8 5.2l1 .7M58.3 194.7l-.4 .3M62 193.7l.6 .2 .3 .4v3.6a2.73 2.73 0 0 1-2.8 2.7l-.3-.4M62 193.7l.2 .2a8.5 8.5 0 0 1-.3 4.6 2.88 2.88 0 0 1-2.1 1.8M62 193.7a3.2 3.2 0 0 0-2.4 3.1v2.7l.2 .7M63.4 191.6a3.9 3.9 0 0 0-3.8 2.3l-2.5 5.7v11.3M63.4 191.6a2.57 2.57 0 0 0-3.6 .6l-.9 1.3-2.4 5.3-.2 11.7M63.4 191.6l.6 .8 .1 3.4a1.45 1.45 0 0 0 .7 1.6 1.45 1.45 0 0 0 1.7-.2l6.9-4"/>
<path d="M65.8 188.8l-3.1 2.4M72.7 192.8l-7 4-1.2 .3M80.5 197.3l-21.1 12.2M84.7 199.7l-16.4 9.5a2.88 2.88 0 0 0-1.9 2.7 2.88 2.88 0 0 0 1.9 2.8l22.6 13M131.7 186.4l1 .6M175.4 187.8l35.1 20.3M176.3 187.3l34.8 20M179.7 182.1l-47.1 27.2M179.7 182.1v3.2l-47.1 27.3M46.7 212.1a36.1 36.1 0 0 0 11.2 24 80.6 80.6 0 0 0 31.6 18.7 142.9 142.9 0 0 0 58.6 6.5l10.8-4.3M54 201.3a2.86 2.86 0 0 0 2.3 .6M56.3 200.7l-1.3 .1-1 .5"/>
<path d="M60 209.1v.1M60.7 208.7l-3.7 2.2-.8-.5h.1M85.7 200.3l-17.8 10.3-.9 .9-.5 1M132.6 209.3v3.3M148.3 218.4l18.9 11M149.3 217.8l17.4 10.1 1.1 1.1M154.8 214.6l6.3 3.6M161.9 213.9l.9-.5h.9l2.4 1.1a6.1 6.1 0 0 1 2.8 4.5v3.7M176.8 218.6l.2 3.8a3.1 3.1 0 0 1-2.4 2.8M180.1 215.4l-1-.5h-.8l-5.3 2.9a5.4 5.4 0 0 0-2.4 3.8v3.4a5.5 5.5 0 0 1-2.3 3.8l-22 12.7M180.1 215.4h-1.4l-5 2.9a5.3 5.3 0 0 0-2.3 3.7v3.5a5.5 5.5 0 0 1-2.4 3.7l-22.1 12.7M180.1 215.4l.5 .6 .2 .6v3.7"/>
<path d="M209.4 212.5l.2 1.9M209.5 214.2a6.7 6.7 0 0 0 3 2.1l.3 .3M209.5 214.2h.1M209.6 214.2h-.1M210.3 211.1a1.69 1.69 0 0 0-.8 1.6 1.69 1.69 0 0 0 1.1 1.4l1.9 1.1a.86 .86 0 0 1 .6 .8 .86 .86 0 0 1-.6 .8l-19.3 11.2-.8 .3h-1.3M210.3 210.7v2.2l1.6 .9M210.3 210.7l.8 .4M210.5 208.2a2.39 2.39 0 0 0 3.9 0M210.5 208v2.3l.2 .6 .4 .2M210.5 210.2l-.2 .5M211.1 207.3l.9-.3h1l.9 .3 .5 .6v2.7l-.3 .4-1.1 .5M211.1 207.3l-.6 .7"/>
<path d="M211.1 211.1l.9 .4h1M211.1 211.1l.8 .5M211.4 207.7a1.44 1.44 0 0 1 2.4 .6 1.47 1.47 0 0 1-1.4 .7 1.47 1.47 0 0 1-1.3-1zM211.9 211.6v2.2M213 211.5l-1.1 .1M214.1 213.4l-2.2 .4M214.1 211.2l-1.1 .3M214.1 211.2v2.2M214.4 209.8l.3 .2M214.7 210v2.1l-.6 1.3M214.7 210l-.6 1.2M219.6 210.4l.9 .5"/>
<path d="M219.6 210.4v18.3l-.2 .5-.8-.1M220.5 210.9v18.5a1.15 1.15 0 0 1-.7 1 1.15 1.15 0 0 1-1.2-.2M238.1 218.3l.7 .5M240.6 205.1l-2.7 14.5-.3 .5-17.6 10.2M240.6 205.1l-.9-.5-20.1 5.8M240.6 205.1l-20.1 5.8M241.5 204.9l-2.7 13.9M242.4 204.6l-.9 .3M242.4 204.6l-2.6 13.9-1 .3M90.2 228.1l.9-.5h.8l2.4 1.2a6.2 6.2 0 0 1 2.8 4.5v3.6l-.7 .5M91.2 234.4l3.3 1.9M91.7 234.7l-2.4-1.4v-3.3a1.74 1.74 0 0 1 .8-1.8 1.74 1.74 0 0 1 2 .1 6.6 6.6 0 0 1 3.8 3.6l.5 2.2v3.3"/>
<path d="M94.1 236l2.3 1.4M96.2 230.8l32.4 18.7a10.6 10.6 0 0 0 6.7 .9M141 239.3l.2 3.4a3.2 3.2 0 0 1-2.4 3.2M142.4 237.2a2.37 2.37 0 0 0-3.4 .4l-1.2 1.5-2.1 4.5-.4 1.5v11M142.4 237.2a3.7 3.7 0 0 0-3.7 1.9l-2.7 6.1v11.3M142.4 237.2l.6 .8 .1 3.7M163.4 220.3l2.5 1.5M163.5 220.4l-2.4-1.4v-3.6a1.68 1.68 0 0 1 1-1.6 1.68 1.68 0 0 1 1.8 .3 6.7 6.7 0 0 1 4.2 4.9l.1 4.1M165.8 221.7l2.4 1.4M168.9 222.7l1.7 1M168.9 222.7l-.7 .4M176.7 224.8a1.28 1.28 0 0 1-2.1 .4"/>
<path d="M177.1 232.7h.1M177.7 232.3h.1M177.7 222.4v-2.9a1.27 1.27 0 0 0-1.2-.9 1.27 1.27 0 0 0-1.2 .9l-.6 .9-.3 1.3 .2 3.5M178.4 231.9h.1M179 222.1a2.7 2.7 0 0 1 3.4-1.1 4.3 4.3 0 0 1-.8 5.4 2.93 2.93 0 0 1-3.5 1.4 3.5 3.5 0 0 1 0-4.4zM179.4 223.4a1.33 1.33 0 0 1 2.2-.6 2.72 2.72 0 0 1-2.2 3.5 1.84 1.84 0 0 1 0-2.9zM180.8 230.4l.1 .1-28.3 16.3M180.8 222.4v1.7M180.8 227.2v3.4M180.8 224.1a2.62 2.62 0 0 1-1.9 1.7M180.9 222.4l.1 .7-.2 1M182.2 220.9a2.86 2.86 0 0 0-4.2 1.1 4.4 4.4 0 0 0-.8 5.2l1.1 .6"/>
<path d="M182.4 227.1l-1.6 1M183.6 223.7l.5 .7M183.6 223.6v1.4M184.2 228.9l.3 .1M184.5 229l.3-.1 .2 .4M184.5 229h-.2M184.6 226.9l.4 .2M184.6 226.8l1.5 .1M184.6 226.8a1.77 1.77 0 0 0 .1 2.6h.4l-.1-.1M184.6 226.8a1.91 1.91 0 0 1 2.2-1.2 2.76 2.76 0 0 1-1.4 3.8M185 229.3h.1M185 227.1v2.2"/>
<path d="M185.1 228.7v2.2a1.71 1.71 0 0 1-1.9-.4 1.71 1.71 0 0 1-.3-1.9 5.2 5.2 0 0 1 4.2-4.7 2.17 2.17 0 0 1 1.2 3 5.9 5.9 0 0 1-2.9 3.9M185.1 228.7l.3 .7M185.1 230.2l.3 .6M185.4 229.4v1.4M186.1 226.9h.2M186.1 226.9l-1.1 .2M186.3 226.9h-.2M186.3 225.5a3.2 3.2 0 0 1-1.2 3.2M186.9 223.6l.7 .4a1.69 1.69 0 0 0-2.1-1.5 1.78 1.78 0 0 0-1.9 1.2M186.9 223.6a2.84 2.84 0 0 0-3.4 1.5 4.4 4.4 0 0 0-.8 5.2l1 .6M186.9 223.6a1.54 1.54 0 0 0-2.6 0l.2 .5M187.6 223.8l-.1 .2"/>
<path d="M188.3 226.9l1.7 .9M189.5 228a2.29 2.29 0 0 0-1 3.4l5.9 3.4M190.1 227.8a2.86 2.86 0 0 0-2.1 2.5M190.1 227.8l6.3 3.6M195.5 232.2a2.56 2.56 0 0 1 2.9-1.3l2.5 1.5a3.4 3.4 0 0 1-.3 4.7l-.5 .4a2.43 2.43 0 0 1-2.5 .7l-2.5-1.5a2.54 2.54 0 0 1-.3-3.4zM198.4 236.3l1.1 .7M199.2 234.3l.1 .4M199.3 234.7l1.4 .9M199.3 234.7l-.9 1.1M200.7 235.6v-1.6l-1.2-.1-1.1 1.5v1.5l1.1 .1M200.7 235.6l-1.2 1.4M208.7 229.7l1-.5 1.3-.1a1.11 1.11 0 0 1 1.2 .5 1.11 1.11 0 0 1 0 1.3 2.53 2.53 0 0 1-3.7-.6z"/>
<path d="M208.7 230.8a2.79 2.79 0 0 1 3.6 0M218.6 230.2a606.9 606.9 0 0 1-52.7 25M218.6 229.1a615.3 615.3 0 0 1-52.7 25M218.6 229.1v1.1M135.3 255.9l-.1 .1 .8 .5M138.3 255v.1M138.9 254.7v.1M139.6 254.3l-3.6 2.2M141.9 243.1v-2.6a1.07 1.07 0 0 0-.6-1.2 1.07 1.07 0 0 0-1.3 .3l-.9 1.1-.5 1.4v3.3a1.09 1.09 0 0 0 .9 .9 1.09 1.09 0 0 0 1.2-.6l.2-.2M143.5 242.4a2.34 2.34 0 0 1 3.3-.5 5.2 5.2 0 0 1-2.2 6.3 1.82 1.82 0 0 1-2.3 .2 1.82 1.82 0 0 1-.7-2.2l.5-1.8zM143.8 243.8a1.1 1.1 0 0 1 1.1-.8 1.1 1.1 0 0 1 1.1 .8 2.71 2.71 0 0 1-2.6 3.1 2.39 2.39 0 0 1 .4-3.1zM145.1 243.1a2.85 2.85 0 0 1-2 3.4"/>
<path d="M146.5 241.6a2.64 2.64 0 0 0-4 .6 4.5 4.5 0 0 0-1 5.7l.9 .6M146.5 250.3l-8.2 4.7M149.7 249l.3 .8M149.7 249v2.4a1.71 1.71 0 0 1-2 0 1.71 1.71 0 0 1-.6-1.9 5.5 5.5 0 0 1 4.1-5 2.1 2.1 0 0 1 1.4 3l-.3 .9-1 1.7-1.3 1.1M149.7 250.6l.3 .6M150 249.8v1.4M150.3 248.1l-1.9 1.1M150.5 246.2a2.87 2.87 0 0 0-1.8 3.7 .51 .51 0 0 0 .8 .2 .51 .51 0 0 0-.1-.8l-.9 .4M150.5 246.2a1.19 1.19 0 0 1 1 .7 1.19 1.19 0 0 1-.3 1.3l-.3 .6-.9 1M150.5 246.2a2.82 2.82 0 0 1-.8 2.8M150.8 256.2l1-.5 1.4-.1a1.16 1.16 0 0 1 1.1 .4 1.16 1.16 0 0 1 .2 1.2 2.9 2.9 0 0 1-3.7 0l-.1-.4zM150.9 257.3a2.75 2.75 0 0 1 3.5 0"/>
<path d="M151.8 244.7a2.54 2.54 0 0 0-3.8 .7 4.4 4.4 0 0 0-1.1 5.6l1 .5M152.3 251a2.37 2.37 0 0 1 2.4-2.4l5.9 3.4M153.7 248.7a2.29 2.29 0 0 0-1 3.4l5.9 3.4M160.3 252.2a1.95 1.95 0 0 1 2.3-.6l2.5 1.5a2.5 2.5 0 0 1 .5 3.4l-1.1 1.5a2.5 2.5 0 0 1-2.7 .9l-2.6-1.5a2.64 2.64 0 0 1-.2-3.5zM162.6 257l1.1 .7M163.4 255l.1 .4M163.5 255.4l1.4 .8M163.5 255.4l-.9 1.1M164.9 256.2v-1.5l-1.2-.1-1.1 1.4v1.6l1.1 .1M164.9 256.2l-1.2 1.5"/>
</g>
<g fill="#000">
<circle cx="100" cy="86.4" r=".18"/>
<circle cx="185" cy="229.3" r=".18"/>
</g>
<g fill="none" stroke="#000" stroke-width=".71">
<path d="M10.1 9.9h400v277.1h-400zM70.1 6.5v3.4M140.1 6.5v3.4M207.2 5h5.8l-2.9 4.9zM210.1 0v9.9M280.1 6.5v3.4M350.1 6.5v3.4M6.7 74.2h3.4M410.1 74.2h3.5M.1 148.5h10M5.1 145.6l5 2.9-5 2.9zM410.1 148.5h10"/>
<path d="M410.1 148.5l5-2.9v5.8zM6.7 222.7h3.4M410.1 222.7h3.5M70.1 287v3.4M140.1 287v3.4M210.1 287v10M210.1 287l2.9 5h-5.8zM280.1 287v3.4M350.1 287v3.4"/>
</g>
<path d="M270.1 257h140v30h-140zM303.2 257v16M350.1 257v30M390.1 257v12M270.1 265h33.1M270.1 273h80M350.1 277h60M350.1 269h60M350.1 263h60M370.1 277v10M390.1 277v10" fill="none" stroke="#000" stroke-width=".51"/>
<g fill="#000">
<path d="M107.9 66.6l1.4 2.1-2.2-1.4zM92.7 80.1l1.4 2.1-2.1-1.4zM96.3 85.1l2.2 1.3-2.5-.3zM196.8 80.8l.6 .7-2.1 1.4zM61.5 124.6l1.8 1.8-2.4-1zM198 128.8l1.9-1.7 .5 .9zM203.6 133.3l2.2-1.3 .4 1zM215.4 140.1l2.4-1 .2 1zM53.1 162.8l1.9 1.7-2.4-.8zM55.8 180.3l1.9 1.7-2.4-.9zM179.5 226.3l.9 2.3-1 .3zM185.1 229.4l1.9 1.7-.7 .6z"/>
<path d="M197.9 235l2.4 .8-.5 .9zM67.5 246.8l2.1-1.4-1.5 2.1z"/>
</g>
<g font-size="6.3">
<text x="265.8" y="67.1">MONTAJE DISPLAY SIMESBIKE 1.0:</text>
<text x="265.8" y="74.3">1. Poner la tapa del display boca abajo (protegiendola</text>
<text x="265.8" y="81.5">para evitar arañazos) quedando las chapas de centrado</text>
<text x="265.8" y="88.7">boca arriba.</text>
<text x="265.8" y="95.9">2. Encajar el metacrilato primero y el LCD a</text>
<text x="265.8" y="103.1">continuación dentro de las pestañas</text>
<text x="265.8" y="110.3">3. Colocar la pieza DSPY-SMB-01-FIJP-03 sobre el LCD</text>
<text x="265.8" y="117.5">haciendo la presión suficiente para no dejar holgura y</text>
<text x="265.8" y="124.7">atornillar lateralmente.</text>
<text x="265.8" y="131.9">4. Una vez fijado el LCD atornillamos el conjunto al</text>
<text x="265.8" y="139.1">soporte del display y las placas de control.</text>
</g>
<g font-size="4.7">
<text x="304.6" y="263.8">ENSAMBLAJE DISPLAY</text>
<text x="304.6" y="269.2">SIMESBIKE 1.0</text>
</g>
<g font-size="4.2">
<text x="34" y="9.6">6</text>
<text x="104" y="9.6">5</text>
<text x="174" y="9.6">4</text>
<text x="244" y="9.6">3</text>
<text x="314" y="9.6">2</text>
<text x="384" y="9.6">1</text>
<text x="6.8" y="38.7">D</text>
<text x="410.6" y="38.7">D</text>
<text x="7" y="112.9">C</text>
<text x="410.8" y="112.9">C</text>
<text x="7" y="187.1">B</text>
<text x="410.8" y="187.1">B</text>
<text x="7" y="261.4">A</text>
<text x="410.8" y="261.4">A</text>
<text x="34" y="290.4">6</text>
<text x="104" y="290.4">5</text>
<text x="174" y="290.4">4</text>
<text x="244" y="290.4">3</text>
<text x="314" y="290.4">2</text>
<text x="384" y="290.4">1</text>
</g>
<g font-size="3.9">
<text x="89.6" y="51.3">2</text>
<text x="68.9" y="59.2">1</text>
<text x="206.7" y="71.8">5</text>
<text x="54.7" y="72.5">12</text>
<text x="44.4" y="114.9">7</text>
<text x="216.1" y="118.4">10</text>
<text x="222.9" y="127.8">9</text>
<text x="227.6" y="138.9">8</text>
<text x="32.5" y="153.3">3</text>
<text x="266.8" y="152.4">ITEM</text>
<text x="283.2" y="152.4">QTY</text>
<text x="310.1" y="152.4">PART NUMBER</text>
<text x="360" y="152.4">DESCRIPTION</text>
<text x="396.3" y="152.5">ID Ref</text>
<text x="269.9" y="157.7">1</text>
<text x="285.4" y="157.7">1</text>
<text x="295.5" y="157.8">Placa-pequeña</text>
<text x="350.3" y="157.8">Placa Control Driver</text>
<text x="393" y="157.7">3117</text>
<text x="350.3" y="163.1">PCBA Pantalla 7 Pulgadas</text>
<text x="32.4" y="169.2">6</text>
<text x="269.9" y="168.3">2</text>
<text x="285.4" y="168.3">1</text>
<text x="295.5" y="168.4">Placa Control Driver PCBA</text>
<text x="295.5" y="173.7">Pantalla 7 Pulgadas</text>
<text x="350.3" y="168.4">Placa Control Driver</text>
<text x="350.3" y="173.7">PCBA Pantalla 7 Pulgadas</text>
<text x="393" y="168.3">3117</text>
<text x="269.9" y="179">3</text>
<text x="285.4" y="179">1</text>
<text x="295.5" y="179.1">LCD_7Pulgadas_AT070TN92 V.3</text>
<text x="350.3" y="179.1">LCD 7&quot; AT070TN92 V.3</text>
<text x="393" y="179">3117</text>
<text x="269.9" y="184.3">4</text>
<text x="285.4" y="184.3">1</text>
<text x="295.5" y="184.3">DSPY-SMB-01-TAPS-02</text>
<text x="350.3" y="184.4">Conjunto soldado tapa</text>
<text x="393" y="184.3">3060</text>
<text x="350.3" y="189.7">display.</text>
<text x="269.9" y="194.9">5</text>
<text x="285.4" y="194.9">1</text>
<text x="295.5" y="194.9">DSPY-SMB-01-SOP-02</text>
<text x="350.3" y="195">Soporte display</text>
<text x="393" y="194.9">3062</text>
<text x="269.9" y="200.2">6</text>
<text x="285.4" y="200.2">1</text>
<text x="295.5" y="200.2">DSPY-SMB-01-MET-02</text>
<text x="350.3" y="200.3">Metacrilato display</text>
<text x="393" y="200.2">3097</text>
<text x="269.9" y="205.5">7</text>
<text x="285.4" y="205.5">1</text>
<text x="295.5" y="205.5">DSPY-SMB-01-FIJP-03</text>
<text x="350.3" y="205.6">Soporte fijación pantalla</text>
<text x="393" y="205.5">3061</text>
<text x="269.9" y="210.9">8</text>
<text x="285.4" y="210.9">8</text>
<text x="295.5" y="210.9">DIN 912 - M6 x 16</text>
<text x="350.3" y="210.9">Cylinder Head Cap Screw</text>
<text x="268.8" y="221.5">10</text>
<text x="269.9" y="216.2">9</text>
<text x="285.4" y="216.2">8</text>
<text x="285.4" y="221.5">8</text>
<text x="295.5" y="216.2">DIN 127 - A 6</text>
<text x="295.5" y="221.5">DIN 125 - A 6,4</text>
<text x="350.3" y="216.2">Spring Washer</text>
<text x="350.3" y="221.6">Washer</text>
<text x="268.8" y="226.8">11</text>
<text x="285.4" y="226.8">1</text>
<text x="295.5" y="226.9">Conexión LCD-Placa</text>
<text x="350.3" y="226.9">Conexión LCD-Placa</text>
<text x="393" y="226.8">3117</text>
<text x="268.8" y="232.1">12</text>
<text x="285.4" y="232.1">6</text>
<text x="295.5" y="232.5">CLIP_SUJECIÓN_WURTH</text>
<text x="350.3" y="232.2">Clip Sujeción Wurth</text>
<text x="393" y="232.1">644</text>
<text x="350.3" y="237.5">709441800</text>
<text x="223.3" y="251.6">8</text>
<text x="54.9" y="260.3">4</text>
<text x="206.4" y="258.4">9</text>
<text x="183.7" y="265.9">10</text>
</g>
<text font-size="3.1" x="352.4" y="275">SMK_GLDSMB_GAUGEDISPLAY_01_ENS01</text>
<g font-size="2.4">
<text x="271.2" y="259.7">SCALE:</text>
<text x="350.6" y="261">DRAWN: Adrian Parro</text>
<text x="391.2" y="260.6">15/02/2016</text>
<text x="350.6" y="267.1">CHECKED: A.García</text>
<text x="391.2" y="266.7">30/12/2016</text>
<text x="350.6" y="271.4">DWG NO:</text>
<text x="351.6" y="279.3">REV</text>
<text x="372" y="279.4">SIZE</text>
<text x="391" y="279.6">SHEET</text>
<text x="377.9" y="283.8">A3</text>
<text x="398.3" y="283.8">2 /2</text>
</g>
</svg>
